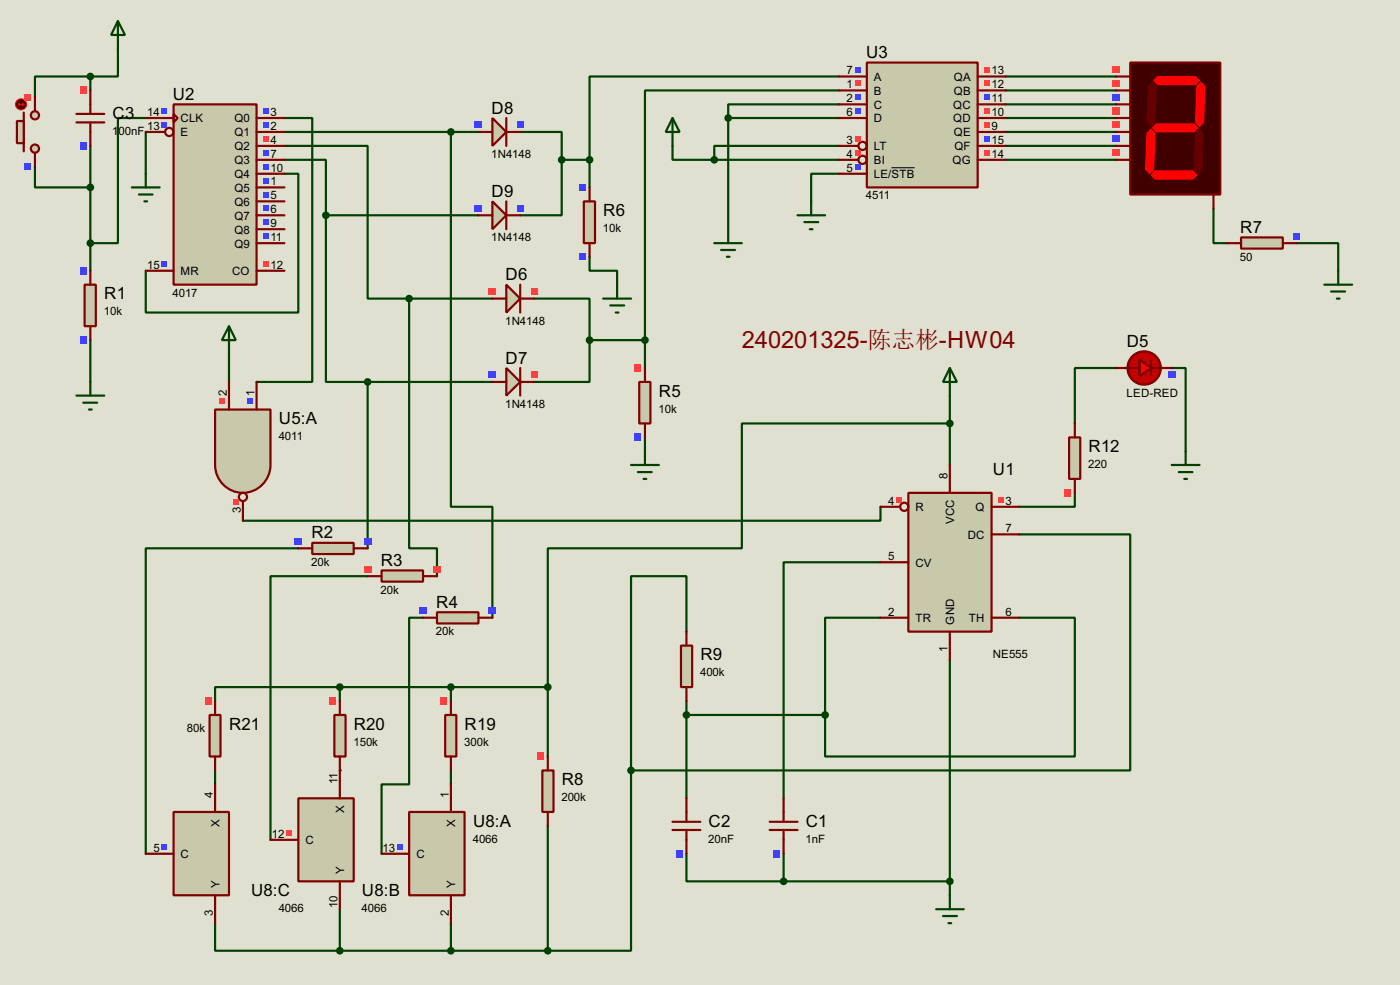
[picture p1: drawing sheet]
<svg xmlns="http://www.w3.org/2000/svg" width="256mm" height="180mm" viewBox="0 0 256 180" stroke-linecap="round" stroke-linejoin="round" font-family="sans-serif">
<path d="M0 0h256.5v180.3h-256.5z" fill="#e0e0d0"/>
<g fill="none" stroke="#004000" stroke-width=".4">
<path d="M184.2 14h20.3M184.2 16.6h20.3M184.2 19.1h20.3M26.7 24.2v7.6M52.1 31.8h2.6v25.4h-28v-7.6M52.1 21.6h5.1v48.3h-10.2M123.2 26.7v2.6h7.7M130.9 29.3h22.8M153.7 31.8h-5.1v5.1M153.7 26.7h-22.8v2.6M184.2 21.6h20.3M184.2 24.2h20.3"/>
<path d="M184.2 26.7h20.3M184.2 29.3h20.3M16.6 62.3v7.6M42 64.8v5.1M161.3 92.8v2.5h-116.8M196.9 90.2v2.6h-10.2M67.4 105.5h-17.8v48.2M77.5 113.1h-2.5v30.5h-5.1v12.7M161.3 113.1h-10.1v17.8M161.3 102.9h-17.7v43.2M186.7 113.1h10.2v25.4h-45.7v-7.6M39.4 128.3v-2.5h22.9v2.5"/>
<path d="M125.8 128.3v17.8M125.8 130.9h25.4M174 120.7v43.2M82.6 141v2.6M125.8 156.3v5h17.8M143.6 156.3v5M143.6 161.3h30.4"/>
</g>
<circle cx="62.3" cy="141" r=".2" fill="#004000"/>
<g fill="none" stroke="#004000" stroke-width=".4">
<path d="M16.6 14h-10.2v3.8M16.6 14v2.6M21.6 8.9v5.1h-5M153.7 19.1h-20.3v2.5M153.7 14h-45.7v15.3M153.7 16.6h-35.5v45.7M6.4 30.5v3.8h10.2M16.6 26.7v22.9M26.7 21.6h-5.1v22.9h-5M52.1 29.3h7.6v10.1M52.1 26.7h15.3v28h7.6M52.1 24.2h35.6"/>
<path d="M59.7 39.4v30.5h7.7M59.7 39.4h28M82.6 24.2v68.6h7.6v20.3M95.3 24.2h7.6v5.1M102.9 29.3v10.1h-7.6M102.9 29.3h5.1M108 29.3v5M133.4 21.6v20.4M133.4 21.6h20.3M222.3 38.2v6.3h2.5M75 54.7v45.7h5.1v5.1M75 54.7h15.2"/>
<path d="M97.8 54.7h10.2v7.6M108 47v2.6h5.1v2.5M237.5 44.5h7.7v5.1M67.4 69.9h22.8M67.4 69.9v30.5M108 62.3v7.6h-10.2M108 62.3h10.2M118.2 62.3v5.1M174 77.5h-38.1v22.9h-35.5v25.4M174 72.4v12.7M204.5 67.4h-7.6v10.1M214.7 67.4h2.5v15.2"/>
<path d="M118.2 80.1v2.5M186.7 97.8h20.4v43.2h-91.5M54.7 100.4h-28v55.9M125.8 115.6v-10.1h-10.2v35.5M62.3 125.8h38.1M82.6 125.8v2.5M100.4 125.8v12.7M39.4 141v2.6M100.4 151.2v22.8M115.6 141v33h-15.2M39.4 169v5h22.9M62.3 166.4v7.6"/>
<path d="M62.3 174h38.1M82.6 169v5"/>
</g>
<path d="M166.4 90.2h15.3v25.4h-15.3z" fill="#c8c8aa" stroke="#800000" stroke-width=".4"/>
<g fill="none" stroke="#800000" stroke-width=".4">
<path d="M161.3 92.8h3.6M174 85.1v5.1M181.7 92.8h5M181.7 97.8h5M161.3 113.1h5.1M161.3 102.9h5.1M174 115.6v5.1M181.7 113.1h5"/>
<circle cx="165.6" cy="92.8" r=".75"/>
</g>
<g fill="#ff4040">
<path d="M164.3 91h1v1h-1z"/>
<path d="M182.8 91h1v1h-1z"/>
</g>
<path d="M31.8 19.1h15.2v33h-15.2z" fill="#c8c8aa" stroke="#800000" stroke-width=".4"/>
<g fill="none" stroke="#800000" stroke-width=".4">
<path d="M26.7 21.6h5.1M26.7 24.2h3.6M31.8 20.9l.8 .7-.8 .8zM47 21.6h5.1M47 24.2h5.1M47 26.7h5.1M47 29.3h5.1M47 31.8h5.1M47 34.3h5.1M47 36.9h5.1M47 39.4h5.1M26.7 49.6h5.1"/>
<path d="M47 49.6h5.1M47 42h5.1M47 44.5h5.1"/>
<circle cx="31" cy="24.2" r=".75"/>
</g>
<g fill="#4040ff">
<path d="M29.6 19.9h1.1v1h-1.1z"/>
<path d="M29.6 22.4h1.1v1h-1.1z"/>
<path d="M29.6 47.8h1.1v1h-1.1z"/>
</g>
<path d="M48.2 47.8h1v1h-1z" fill="#ff4040"/>
<g fill="#4040ff">
<path d="M48.2 19.9h1v1h-1z"/>
<path d="M48.2 22.4h1v1h-1z"/>
</g>
<path d="M48.2 24.9h1v1.1h-1z" fill="#ff4040"/>
<g fill="#4040ff">
<path d="M48.2 27.5h1v1h-1z"/>
<path d="M48.2 30h1v1h-1z"/>
<path d="M48.2 32.6h1v1h-1z"/>
<path d="M48.2 35.1h1v1h-1z"/>
<path d="M48.2 37.6h1v1.1h-1z"/>
<path d="M48.2 40.2h1v1h-1z"/>
<path d="M48.2 42.7h1v1h-1z"/>
</g>
<path d="M171.5 166.4h5.1M172.8 167.7h2.5M173.8 169h.5M174 163.9v2.5" fill="none" stroke="#004000" stroke-width=".4"/>
<path d="M158.8 11.5h20.3v22.8h-20.3z" fill="#c8c8aa" stroke="#800000" stroke-width=".4"/>
<g fill="none" stroke="#800000" stroke-width=".4">
<path d="M153.7 14h5.1M153.7 16.6h5.1M153.7 19.1h5.1M179.1 14h5.1M179.1 16.6h5.1M179.1 19.1h5.1M153.7 21.6h5.1M153.7 26.7h3.6M153.7 29.3h3.6M153.7 31.8h5.1M179.1 21.6h5.1M179.1 26.7h5.1"/>
<path d="M179.1 29.3h5.1M179.1 24.2h5.1"/>
<circle cx="158" cy="29.3" r=".75"/>
<circle cx="158" cy="26.7" r=".75"/>
</g>
<path d="M163.3 30.7h4.3" fill="none" stroke="#000" stroke-width=".18"/>
<path d="M156.6 12.2h1.1v1.1h-1.1z" fill="#4040ff"/>
<path d="M156.6 14.8h1.1v1h-1.1z" fill="#ff4040"/>
<g fill="#4040ff">
<path d="M156.6 17.3h1.1v1h-1.1z"/>
<path d="M156.6 19.9h1.1v1h-1.1z"/>
</g>
<g fill="#ff4040">
<path d="M156.6 24.9h1.1v1.1h-1.1z"/>
<path d="M156.6 27.5h1.1v1h-1.1z"/>
</g>
<path d="M156.6 30h1.1v1h-1.1z" fill="#4040ff"/>
<g fill="#ff4040">
<path d="M180.3 12.2h1v1.1h-1z"/>
<path d="M180.3 14.8h1v1h-1z"/>
</g>
<path d="M180.3 17.3h1v1h-1z" fill="#4040ff"/>
<g fill="#ff4040">
<path d="M180.3 19.9h1v1h-1z"/>
<path d="M180.3 22.4h1v1h-1z"/>
</g>
<path d="M180.3 24.9h1v1.1h-1z" fill="#4040ff"/>
<path d="M180.3 27.5h1v1h-1z" fill="#ff4040"/>
<path d="M123.2 21.6l1.3 2.6h-2.5zM123.2 21.6v5.1M146.1 39.4h5.1M148.6 36.9v2.5M147.4 40.7h2.5M148.4 42h.5M174 67.4l1.3 2.5h-2.5zM174 67.4v5" fill="none" stroke="#004000" stroke-width=".4"/>
<path d="M99.4 141h2v7.6h-2z" fill="#c8c8aa" stroke="#800000" stroke-width=".4"/>
<path d="M100.4 138.5v2.5M100.4 148.6v2.6" fill="none" stroke="#800000" stroke-width=".4"/>
<path d="M98.5 137.8h1.2v1.3h-1.2z" fill="#ff4040"/>
<path d="M124.8 118.2h2v7.6h-2z" fill="#c8c8aa" stroke="#800000" stroke-width=".4"/>
<path d="M125.8 115.6v2.6M125.8 125.8v2.5M141 150.4h5.1M141 151.9h5.1M143.6 146.1v4.3M143.6 151.9v4.4" fill="none" stroke="#800000" stroke-width=".4"/>
<circle cx="151.1" cy="130.9" r=".5" fill="#004000" stroke="#004000" stroke-width=".4"/>
<path d="M141.7 155.6h1.2v1.3h-1.2z" fill="#4040ff"/>
<path d="M123.2 150.4h5.1M123.2 151.9h5.1M125.8 146.1v4.3M125.8 151.9v4.4" fill="none" stroke="#800000" stroke-width=".4"/>
<path d="M123.9 155.6h1.2v1.3h-1.2z" fill="#4040ff"/>
<g fill="#004000" stroke="#004000" stroke-width=".4">
<circle cx="174" cy="161.3" r=".5"/>
<circle cx="143.5" cy="161.3" r=".5"/>
</g>
<path d="M21.6 3.9l1.3 2.5h-2.5zM21.6 3.9v5M24.2 34.3h5.1M25.5 35.6h2.5M26.5 36.9h.5M26.7 31.8v2.5M14 72.4h5.1M15.3 73.7h2.5M16.3 75h.5M16.6 69.9v2.5" fill="none" stroke="#004000" stroke-width=".4"/>
<path d="M195.9 80.1h2v7.6h-2z" fill="#c8c8aa" stroke="#800000" stroke-width=".4"/>
<path d="M196.9 77.5v2.6M196.9 87.7v2.5" fill="none" stroke="#800000" stroke-width=".4"/>
<path d="M195 89.6h1.3v1.3h-1.3z" fill="#ff4040"/>
<path d="M39.4 75h10.2v10.1a5.1 5.1 0 0 1-5.1 5.1 5.1 5.1 0 0 1-5.1-5.1z" fill-rule="evenodd" fill="#c8c8aa" stroke="#800000" stroke-width=".4"/>
<g fill="none" stroke="#800000" stroke-width=".4">
<path d="M42 69.9v5.1M47 69.9v5.1M44.5 91.7v3.6"/>
<circle cx="44.5" cy="91" r=".75"/>
</g>
<path d="M45.3 72.8h1v1h-1z" fill="#4040ff"/>
<g fill="#ff4040">
<path d="M40.2 72.8h1v1h-1z"/>
<path d="M42.7 91.4h1v1h-1z"/>
</g>
<path d="M42 59.7l1.2 2.6h-2.5zM42 59.7v5.1" fill="none" stroke="#004000" stroke-width=".4"/>
<circle cx="125.7" cy="130.9" r=".5" fill="#004000" stroke="#004000" stroke-width=".4"/>
<path d="M81.6 130.9h2v7.6h-2z" fill="#c8c8aa" stroke="#800000" stroke-width=".4"/>
<path d="M82.6 128.3v2.6M82.6 138.5v2.5" fill="none" stroke="#800000" stroke-width=".4"/>
<path d="M80.7 127.7h1.3v1.3h-1.3z" fill="#ff4040"/>
<path d="M38.4 130.9h2v7.6h-2z" fill="#c8c8aa" stroke="#800000" stroke-width=".4"/>
<path d="M39.4 128.3v2.6M39.4 138.5v2.5" fill="none" stroke="#800000" stroke-width=".4"/>
<path d="M37.5 127.7h1.3v1.3h-1.3z" fill="#ff4040"/>
<circle cx="62.2" cy="125.8" r=".5" fill="#004000" stroke="#004000" stroke-width=".4"/>
<path d="M207.1 11.5h16.5v24.1h-16.5z" fill="#400000" stroke="#800000" stroke-width=".4"/>
<g fill="#f00" stroke="#f00" stroke-width=".18">
<path d="M211.4 14.8l.7-.8h6.9l.8 .8-.8 .7h-6.9z" fill-rule="evenodd"/>
<path d="M220 15l.8 .8-.3 6.6-.7 .8-.8-.8 .3-6.6z" fill-rule="evenodd"/>
<path d="M211.6 31.3h6.9l.8 .8-.8 .7h-6.9l-.7-.7z" fill-rule="evenodd"/>
<path d="M210.1 24.4l.8-.7 .7 .7-.2 6.6-.8 .8-.7-.8z" fill-rule="evenodd"/>
<path d="M211.1 23.4l.8-.7h6.8l.8 .7-.8 .8h-6.8z" fill-rule="evenodd"/>
</g>
<g fill="#600000" stroke="#600000" stroke-width=".18">
<path d="M219 24.4l.8-.7 .7 .7-.2 6.6-.8 .8-.8-.8z" fill-rule="evenodd"/>
<path d="M211.1 15l.8 .8-.3 6.6-.7 .8-.8-.8 .3-6.6z" fill-rule="evenodd"/>
</g>
<path d="M204.5 14h2.6M204.5 16.6h2.6M204.5 19.1h2.6M204.5 21.6h2.6M204.5 24.2h2.6M204.5 26.7h2.6M204.5 29.3h2.6M222.3 35.6v2.6" fill="none" stroke="#800000" stroke-width=".4"/>
<g fill="#ff4040">
<path d="M203.9 12.1h1.3v1.3h-1.3z"/>
<path d="M203.9 14.7h1.3v1.2h-1.3z"/>
</g>
<path d="M203.9 17.2h1.3v1.3h-1.3z" fill="#4040ff"/>
<g fill="#ff4040">
<path d="M203.9 19.7h1.3v1.3h-1.3z"/>
<path d="M203.9 22.3h1.3v1.2h-1.3z"/>
</g>
<path d="M203.9 24.8h1.3v1.3h-1.3z" fill="#4040ff"/>
<path d="M203.9 27.4h1.3v1.2h-1.3z" fill="#ff4040"/>
<circle cx="130.8" cy="29.3" r=".5" fill="#004000" stroke="#004000" stroke-width=".4"/>
<path d="M130.9 44.5h5M132.1 45.8h2.6M133.2 47h.5M133.4 42v2.5" fill="none" stroke="#004000" stroke-width=".4"/>
<path d="M16.6 16.6v4.3M14 20.9h5.1M14 22.4h5.1M16.6 22.4v4.3" fill="none" stroke="#800000" stroke-width=".4"/>
<path d="M14.7 15.9h1.2v1.3h-1.2z" fill="#ff4040"/>
<path d="M14.7 26.1h1.2v1.3h-1.2z" fill="#4040ff"/>
<path d="M15.5 52.1h2.1v7.6h-2.1z" fill="#c8c8aa" stroke="#800000" stroke-width=".4"/>
<path d="M16.6 49.6v2.5M16.6 59.7v2.6" fill="none" stroke="#800000" stroke-width=".4"/>
<g fill="#4040ff">
<path d="M14.7 61.6h1.2v1.3h-1.2z"/>
<path d="M14.7 48.9h1.2v1.3h-1.2z"/>
</g>
<path d="M57.2 99.4h7.6v2h-7.6z" fill="#c8c8aa" stroke="#800000" stroke-width=".4"/>
<path d="M54.7 100.4h2.5M64.8 100.4h2.6" fill="none" stroke="#800000" stroke-width=".4"/>
<g fill="#4040ff">
<path d="M54 98.5h1.3v1.2h-1.3z"/>
<path d="M66.7 98.5h1.3v1.2h-1.3z"/>
</g>
<path d="M69.9 104.4h7.6v2.1h-7.6z" fill="#c8c8aa" stroke="#800000" stroke-width=".4"/>
<path d="M67.4 105.5h2.5M77.5 105.5h2.6" fill="none" stroke="#800000" stroke-width=".4"/>
<g fill="#ff4040">
<path d="M66.7 103.6h1.3v1.2h-1.3z"/>
<path d="M79.4 103.6h1.3v1.2h-1.3z"/>
</g>
<path d="M80.1 112.1h7.6v2h-7.6z" fill="#c8c8aa" stroke="#800000" stroke-width=".4"/>
<path d="M77.5 113.1h2.6M87.7 113.1h2.5" fill="none" stroke="#800000" stroke-width=".4"/>
<g fill="#4040ff">
<path d="M76.9 111.2h1.3v1.2h-1.3z"/>
<path d="M89.6 111.2h1.3v1.2h-1.3z"/>
</g>
<path d="M75 148.6h10.1v15.3h-10.1z" fill="#c8c8aa" stroke="#800000" stroke-width=".4"/>
<path d="M69.9 156.3h5.1M82.6 143.6v5M82.6 163.9v5.1" fill="none" stroke="#800000" stroke-width=".4"/>
<path d="M72.8 154.5h1v1h-1z" fill="#4040ff"/>
<path d="M54.7 146.1h10.1v15.2h-10.1z" fill="#c8c8aa" stroke="#800000" stroke-width=".4"/>
<path d="M49.6 153.7h5.1M62.3 141v5.1M62.3 161.3v5.1" fill="none" stroke="#800000" stroke-width=".4"/>
<path d="M52.5 151.9h1v1.1h-1z" fill="#ff4040"/>
<path d="M61.3 130.9h2v7.6h-2z" fill="#c8c8aa" stroke="#800000" stroke-width=".4"/>
<path d="M62.3 128.3v2.6M62.3 138.5v2.5" fill="none" stroke="#800000" stroke-width=".4"/>
<path d="M60.4 127.7h1.2v1.3h-1.2z" fill="#ff4040"/>
<path d="M31.8 148.6h10.2v15.3h-10.2z" fill="#c8c8aa" stroke="#800000" stroke-width=".4"/>
<path d="M26.7 156.3h5.1M39.4 143.6v5M39.4 163.9v5.1" fill="none" stroke="#800000" stroke-width=".4"/>
<path d="M29.6 154.5h1.1v1h-1.1z" fill="#4040ff"/>
<g fill="#004000" stroke="#004000" stroke-width=".4">
<circle cx="62.2" cy="174" r=".5"/>
<circle cx="82.6" cy="125.8" r=".5"/>
</g>
<circle cx="209.6" cy="67.4" r="3.1" fill="#a00" stroke="#800000" stroke-width=".4"/>
<path d="M206.6 67.4h2.2M210.9 66.1v2.5M210.9 67.4h1.8" fill="none" stroke="#800000" stroke-width=".4"/>
<path d="M208.8 65.8l2.1 1.6-2.1 1.5z" fill="#ea0000" stroke="#800000" stroke-width=".4"/>
<path d="M204.5 67.4h2.6M212.1 67.4h2.6" fill="none" stroke="#800000" stroke-width=".4"/>
<path d="M214 68h1.3v1.3h-1.3z" fill="#4040ff"/>
<path d="M214.7 85.1h5.1M216 86.4h2.5M217 87.7h.5M217.2 82.6v2.5" fill="none" stroke="#004000" stroke-width=".4"/>
<path d="M92.8 52.1l2.5 2.6-2.5 2.5z" fill="#c8c8aa" stroke="#800000" stroke-width=".4"/>
<path d="M90.2 54.7h2.6M95.3 52.1v5.1M95.3 54.7h2.5" fill="none" stroke="#800000" stroke-width=".4"/>
<g fill="#ff4040">
<path d="M89.6 52.8h1.3v1.2h-1.3z"/>
<path d="M97.2 52.8h1.3v1.2h-1.3z"/>
</g>
<path d="M92.8 67.4l2.5 2.5-2.5 2.5z" fill="#c8c8aa" stroke="#800000" stroke-width=".4"/>
<path d="M90.2 69.9h2.6M95.3 67.4v5M95.3 69.9h2.5" fill="none" stroke="#800000" stroke-width=".4"/>
<path d="M89.6 68h1.3v1.3h-1.3z" fill="#4040ff"/>
<path d="M97.2 68h1.3v1.3h-1.3z" fill="#ff4040"/>
<path d="M117.1 69.9h2.1v7.6h-2.1z" fill="#c8c8aa" stroke="#800000" stroke-width=".4"/>
<path d="M118.2 67.4v2.5M118.2 77.5v2.6" fill="none" stroke="#800000" stroke-width=".4"/>
<path d="M116.3 79.4h1.2v1.3h-1.2z" fill="#4040ff"/>
<path d="M116.3 66.7h1.2v1.3h-1.2z" fill="#ff4040"/>
<g fill="#004000" stroke="#004000" stroke-width=".4">
<circle cx="108" cy="62.3" r=".5"/>
<circle cx="133.4" cy="21.6" r=".5"/>
</g>
<path d="M115.6 85.1h5.1M116.9 86.4h2.5M117.9 87.7h.5M118.2 82.6v2.5" fill="none" stroke="#004000" stroke-width=".4"/>
<path d="M90.2 21.6l2.6 2.6-2.6 2.5z" fill="#c8c8aa" stroke="#800000" stroke-width=".4"/>
<path d="M87.7 24.2h2.5M92.8 21.6v5.1M92.8 24.2h2.5" fill="none" stroke="#800000" stroke-width=".4"/>
<g fill="#4040ff">
<path d="M87 22.3h1.3v1.2h-1.3z"/>
<path d="M94.7 22.3h1.2v1.2h-1.2z"/>
</g>
<path d="M90.2 36.9l2.6 2.5-2.6 2.6z" fill="#c8c8aa" stroke="#800000" stroke-width=".4"/>
<path d="M87.7 39.4h2.5M92.8 36.9v5.1M92.8 39.4h2.5" fill="none" stroke="#800000" stroke-width=".4"/>
<g fill="#4040ff">
<path d="M87 37.5h1.3v1.3h-1.3z"/>
<path d="M94.7 37.5h1.2v1.3h-1.2z"/>
</g>
<path d="M107 36.9h2v7.6h-2z" fill="#c8c8aa" stroke="#800000" stroke-width=".4"/>
<path d="M108 34.3v2.6M108 44.5v2.5" fill="none" stroke="#800000" stroke-width=".4"/>
<g fill="#4040ff">
<path d="M106.1 46.4h1.3v1.3h-1.3z"/>
<path d="M106.1 33.7h1.3v1.3h-1.3z"/>
</g>
<g fill="#004000" stroke="#004000" stroke-width=".4">
<circle cx="102.9" cy="29.3" r=".5"/>
<circle cx="59.7" cy="39.4" r=".5"/>
<circle cx="108" cy="29.3" r=".5"/>
<circle cx="16.5" cy="44.5" r=".5"/>
</g>
<path d="M110.5 54.7h5.1M111.8 55.9h2.6M112.8 57.2h.5M113.1 52.1v2.6" fill="none" stroke="#004000" stroke-width=".4"/>
<g fill="#c8c8aa" stroke="#800000" stroke-width=".4">
<circle cx="6.4" cy="21.1" r=".75"/>
<circle cx="6.4" cy="27.2" r=".75"/>
</g>
<path d="M4.4 20.6v7.1" fill="none" stroke="#800000" stroke-width=".4"/>
<path d="M3.1 22.2h1.3v4h-1.3z" fill="#c8c8aa" stroke="#800000" stroke-width=".4"/>
<path d="M6.4 17.8v2.6M6.4 28v2.5" fill="none" stroke="#800000" stroke-width=".4"/>
<circle cx="3.8" cy="19.1" r="1" fill="#400000" stroke="#f00" stroke-width=".2"/>
<path d="M3.4 19.1h1M3.4 19.1l.2 .3M3.6 18.9l-.2 .2M4.1 18.9l.3 .2M4.4 19.1l-.3 .3" fill="none" stroke="#f00" stroke-width=".2"/>
<path d="M4.5 29.9h1.3v1.3h-1.3z" fill="#4040ff"/>
<path d="M4.5 17.2h1.3v1.3h-1.3z" fill="#ff4040"/>
<g fill="#004000" stroke="#004000" stroke-width=".4">
<circle cx="16.5" cy="34.3" r=".5"/>
<circle cx="16.5" cy="14" r=".5"/>
</g>
<path d="M227.4 43.5h7.6v2h-7.6z" fill="#c8c8aa" stroke="#800000" stroke-width=".4"/>
<path d="M224.8 44.5h2.6M235 44.5h2.5" fill="none" stroke="#800000" stroke-width=".4"/>
<path d="M236.9 42.6h1.3v1.3h-1.3z" fill="#4040ff"/>
<path d="M242.6 52.1h5.1M243.9 53.4h2.5M244.9 54.7h.5M245.2 49.6v2.5" fill="none" stroke="#004000" stroke-width=".4"/>
<g fill="#004000" stroke="#004000" stroke-width=".4">
<circle cx="82.6" cy="24.2" r=".5"/>
<circle cx="74.9" cy="54.7" r=".5"/>
<circle cx="67.3" cy="69.9" r=".5"/>
<circle cx="82.6" cy="174" r=".5"/>
<circle cx="100.3" cy="174" r=".5"/>
<circle cx="115.6" cy="141" r=".5"/>
<circle cx="118.1" cy="62.3" r=".5"/>
<circle cx="174" cy="77.5" r=".5"/>
<circle cx="100.3" cy="125.8" r=".5"/>
</g>
<text font-size="4.9" fill="#800000" x="135.9" y="63.7">240201325-陈志彬-HW04</text>
<g font-size="3.5">
<text x="158.7" y="10.6">U3</text>
<text x="20.6" y="21.8">C3</text>
<text x="31.7" y="18.3">U2</text>
<text x="90.1" y="20.8">D8</text>
<text x="90.1" y="36">D9</text>
<text x="110.5" y="39.5">R6</text>
<text x="227.2" y="42.7">R7</text>
<text x="92.6" y="51.3">D6</text>
<text x="19.1" y="54.8">R1</text>
<text x="206.4" y="63.5">D5</text>
<text x="92.6" y="66.6">D7</text>
<text x="51.1" y="77.6">U5:A</text>
<text x="120.7" y="72.6">R5</text>
<text x="199.4" y="82.8">R12</text>
<text x="181.9" y="86.9">U1</text>
<text x="57.1" y="98.6">R2</text>
<text x="69.8" y="103.6">R3</text>
<text x="79.9" y="111.3">R4</text>
<text x="128.3" y="120.9">R9</text>
<text x="42" y="133.6">R21</text>
<text x="64.8" y="133.6">R20</text>
<text x="85.1" y="133.6">R19</text>
<text x="102.9" y="143.7">R8</text>
<text x="86.7" y="151.3">U8:A</text>
<text x="129.8" y="151.3">C2</text>
<text x="147.6" y="151.3">C1</text>
<text x="46" y="164">U8:C</text>
<text x="66.3" y="164">U8:B</text>
</g>
<g font-size="2.4">
<text x="155.1" y="13.6">7</text>
<text x="155.1" y="16.2">1</text>
<text x="160.1" y="14.8">A</text>
<text x="160.1" y="17.3">B</text>
<text x="174.7" y="14.8">QA</text>
<text x="174.7" y="17.3">QB</text>
<text x="181.7" y="13.6">13</text>
<text x="181.7" y="16.2">12</text>
<text x="27" y="21.2">14</text>
<text x="27" y="23.8">13</text>
<text x="33.1" y="22.4">CLK</text>
<text x="42.9" y="22.4">Q0</text>
<text x="49.6" y="21.2">3</text>
<text x="49.6" y="23.8">2</text>
<text x="155.1" y="18.7">2</text>
<text x="155.1" y="21.2">6</text>
<text x="160.1" y="19.9">C</text>
<text x="160.1" y="22.4">D</text>
<text x="174.6" y="19.9">QC</text>
<text x="174.6" y="22.4">QD</text>
<text x="181.7" y="18.7">11</text>
<text x="181.7" y="21.2">10</text>
<text x="181.7" y="23.8">9</text>
<text x="20.6" y="24.7">1</text>
<text x="21.7" y="24.7">00nF</text>
<text x="33.1" y="25">E</text>
<text x="42.9" y="25">Q1</text>
<text x="42.9" y="27.5">Q2</text>
<text x="49.6" y="26.3">4</text>
<text x="49.6" y="28.9">7</text>
<text x="90" y="28.9">1N4148</text>
<text x="155.1" y="26.3">3</text>
<text x="155.1" y="28.9">4</text>
<text x="160.1" y="27.5">LT</text>
<text x="174.7" y="25">QE</text>
<text x="174.8" y="27.5">QF</text>
<text x="181.7" y="26.3">15</text>
<text x="181.7" y="28.9">14</text>
<text x="42.9" y="30">Q3</text>
<text x="42.9" y="32.6">Q4</text>
<text x="42.9" y="35.1">Q5</text>
<text x="49.6" y="31.4">10</text>
<text x="49.6" y="33.9">1</text>
<text x="155.1" y="31.4">5</text>
<text x="160.1" y="30">BI</text>
<text x="160.1" y="32.6">LE/STB</text>
<text x="174.5" y="30">QG</text>
<text x="42.9" y="37.7">Q6</text>
<text x="42.9" y="40.2">Q7</text>
<text x="49.6" y="36.5">5</text>
<text x="49.6" y="39">6</text>
<text x="49.6" y="41.6">9</text>
<text x="158.6" y="36.5">4511</text>
<text x="42.9" y="42.7">Q8</text>
<text x="42.9" y="45.3">Q9</text>
<text x="49.6" y="44.1">11</text>
<text x="90" y="44.1">1N4148</text>
<text x="110.5" y="42.5">10k</text>
<text x="227.2" y="47.7">50</text>
<text x="27" y="49.2">15</text>
<text x="33.1" y="50.4">MR</text>
<text x="42.5" y="50.4">CO</text>
<text x="49.6" y="49.2">12</text>
<text x="19.1" y="57.7">10k</text>
<text x="31.6" y="54.3">4017</text>
<text x="92.6" y="59.4">1N4148</text>
<text x="41.6" y="72.4" transform="rotate(-90 41.6 72.4)">2</text>
<text x="46.6" y="72.4" transform="rotate(-90 46.6 72.4)">1</text>
<text x="92.6" y="74.6">1N4148</text>
<text x="120.7" y="75.5">10k</text>
<text x="206.4" y="72.6">LED-RED</text>
<text x="51.1" y="80.6">4011</text>
<text x="173.6" y="87.7" transform="rotate(-90 173.6 87.7)">8</text>
<text x="199.4" y="85.7">220</text>
<text x="44.1" y="93.9" transform="rotate(-90 44.1 93.9)">3</text>
<text x="162.7" y="92.4">4</text>
<text x="167.7" y="93.6">R</text>
<text x="174.8" y="96" transform="rotate(-90 174.8 96)">VCC</text>
<text x="178.7" y="93.6">Q</text>
<text x="184.2" y="92.4">3</text>
<text x="177.3" y="98.6">DC</text>
<text x="184.2" y="97.4">7</text>
<text x="57" y="103.6">20k</text>
<text x="162.7" y="102.5">5</text>
<text x="167.7" y="103.7">CV</text>
<text x="69.7" y="108.7">20k</text>
<text x="162.7" y="112.7">2</text>
<text x="167.7" y="113.9">TR</text>
<text x="177.5" y="113.9">TH</text>
<text x="184.2" y="112.7">6</text>
<text x="79.9" y="116.3">20k</text>
<text x="173.6" y="119.3" transform="rotate(-90 173.6 119.3)">1</text>
<text x="174.8" y="114.3" transform="rotate(-90 174.8 114.3)">GND</text>
<text x="128.3" y="123.8">400k</text>
<text x="181.9" y="120.4">NE555</text>
<text x="34.3" y="133.9">80k</text>
<text x="64.8" y="136.5">150k</text>
<text x="85.1" y="136.5">300k</text>
<text x="61.8" y="143.6" transform="rotate(-90 61.8 143.6)">11</text>
<text x="39" y="146.1" transform="rotate(-90 39 146.1)">4</text>
<text x="63.1" y="148.7" transform="rotate(-90 63.1 148.7)">X</text>
<text x="82.2" y="146.1" transform="rotate(-90 82.2 146.1)">1</text>
<text x="102.9" y="146.6">200k</text>
<text x="28.1" y="155.9">5</text>
<text x="40.2" y="151.3" transform="rotate(-90 40.2 151.3)">X</text>
<text x="49.8" y="153.3">12</text>
<text x="55.9" y="154.5">C</text>
<text x="70.1" y="155.9">13</text>
<text x="83.4" y="151.3" transform="rotate(-90 83.4 151.3)">X</text>
<text x="86.6" y="154.3">4066</text>
<text x="129.8" y="154.3">20nF</text>
<text x="147.6" y="154.3">1nF</text>
<text x="33.1" y="157.1">C</text>
<text x="63.1" y="160" transform="rotate(-90 63.1 160)">Y</text>
<text x="76.3" y="157.1">C</text>
<text x="39" y="167.6" transform="rotate(-90 39 167.6)">3</text>
<text x="40.2" y="162.6" transform="rotate(-90 40.2 162.6)">Y</text>
<text x="51.1" y="167">4066</text>
<text x="61.9" y="166.2" transform="rotate(-90 61.9 166.2)">10</text>
<text x="66.3" y="167">4066</text>
<text x="82.2" y="167.6" transform="rotate(-90 82.2 167.6)">2</text>
<text x="83.4" y="162.6" transform="rotate(-90 83.4 162.6)">Y</text>
</g>
</svg>
